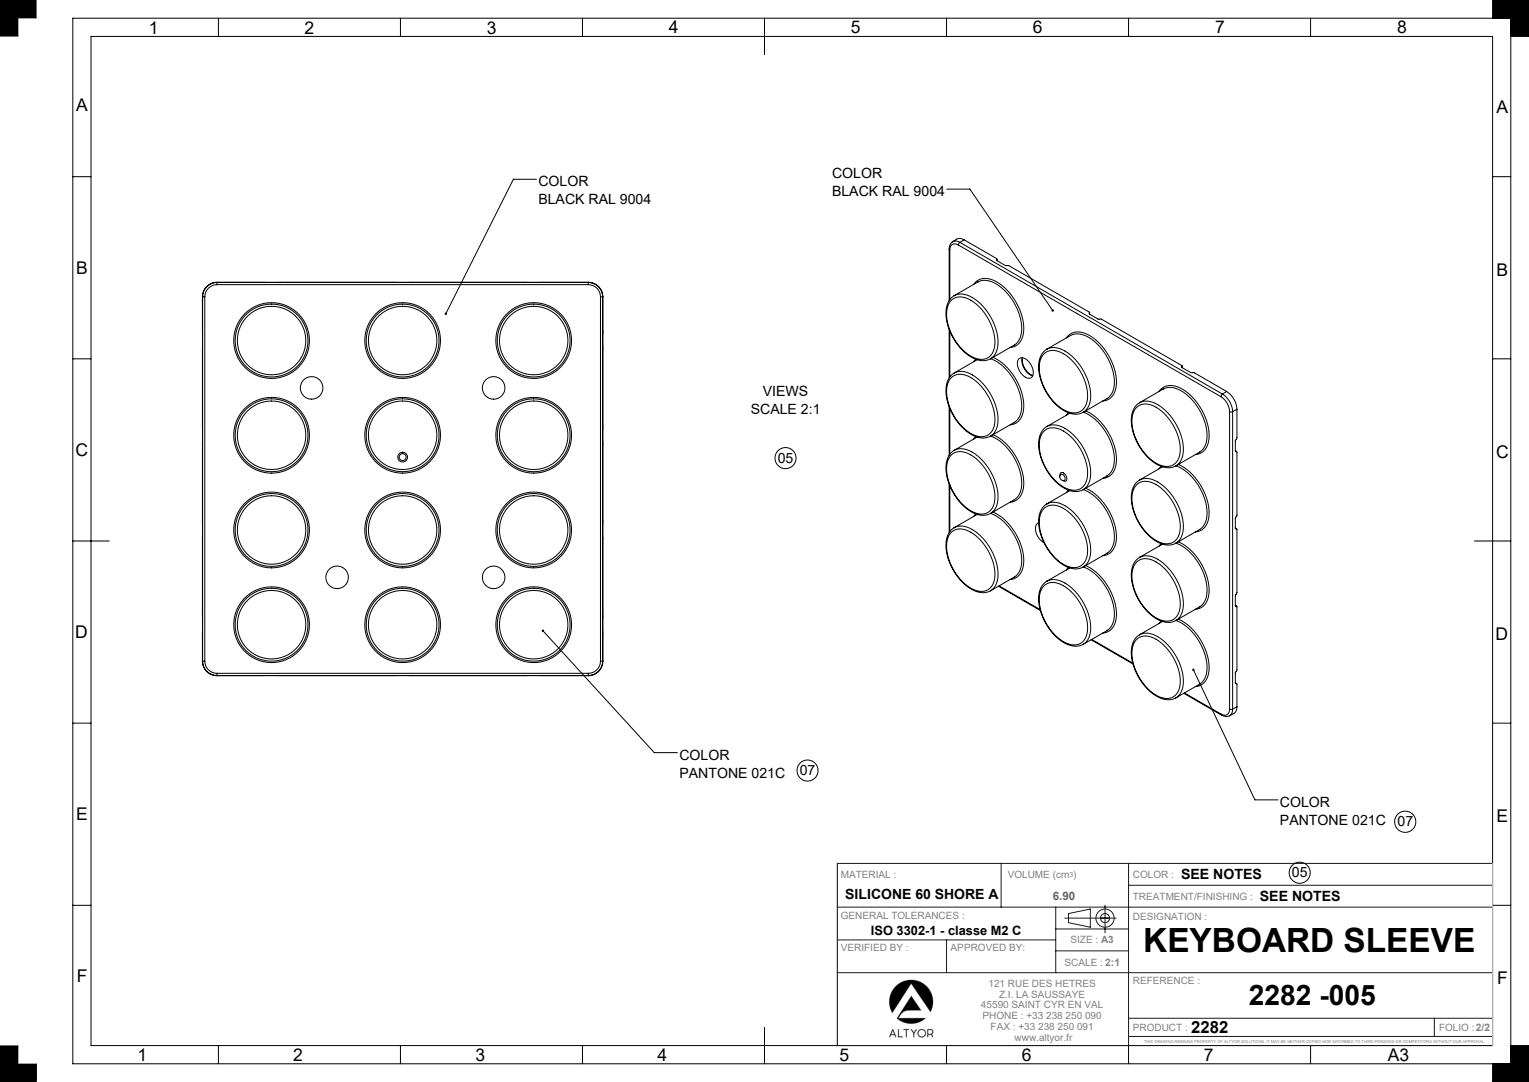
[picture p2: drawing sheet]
<svg xmlns="http://www.w3.org/2000/svg" width="420mm" height="297mm" viewBox="0 0 420 297" stroke-linecap="round" stroke-linejoin="round" font-family="sans-serif">
<g fill="none" stroke="#000" stroke-width=".27">
<path d="M20 5h395v287h-395zM25 10h385v277h-385zM60 5v5M110 5v5M160 5v5M210 5v10M260 5v5M310 5v5M360 5v5M410 5v-5h10v10h-5M20 48.5h5M147.4 49.2h-6.4l-18.5 36.9"/>
<path d="M260.1 51.9h6.3l22.8 33.3M410 48.5h5M59.6 78.1a3.3 3.3 0 0 0-3.3 3.4M59.6 77.5a3.9 3.9 0 0 0-3.9 4M59.6 77.5v.6M59.6 77.5h13.4M59.6 77.5a4 4 0 0 0-4 4M59.6 78.1h102M59.6 77.5h102M59.6 77.5h.1M76.2 77.5h32.8M112.2 77.5h32.8"/>
<path d="M161.6 78.1a3.3 3.3 0 0 1 3.3 3.4M161.6 77.5v.6M161.6 77.5a3.9 3.9 0 0 1 3.9 4M161.6 77.5h-13.4M161.6 77.5a4 4 0 0 1 4 4M161.6 77.5h.1M260.7 68.4l.2 .2M260.7 68.4v14.1M260.9 68.6v13.6M261.7 66.4l-.7 .6-.3 1.4M263.3 67.3a1.44 1.44 0 0 0-1.7-.2 1.44 1.44 0 0 0-.7 1.5M263.3 67.3l72.1 41.6"/>
<path d="M263.7 66.5l-.4 .8M263.7 66.5l72.1 41.7M264.8 65.8l8.9 5.2 .1 .3M264.8 65.8a2.37 2.37 0 0 0-3.1 .6l1-.2 1 .3M264.8 65.8l-1.1 .7M267.4 78.1a4.2 4.2 0 0 1 5.7-1.1 15.7 15.7 0 0 1 8 14.4 4.2 4.2 0 0 1-3.7 4M273.8 71.3l.1 .2M273.8 71.3v.2M273.8 71.1v.4M273.9 71.5l2.3 1.4h.9l22.1 12.8 .1 .5 2.4 1.4h.9l22 12.8 .1 .2M20 98.5h5M55.6 91.1v.8"/>
<path d="M55.6 81.5l.1 100M55.6 81.5h.1M55.6 95.1v.8M55.7 81.5h.6M56.3 81.5v100M164.9 81.5h.6M164.9 81.5v100M165.5 81.5h.1M165.6 95.1v.8M165.6 91.1v.8M165.6 81.5l-.1 100M260.7 90.4v13.3"/>
<path d="M260.9 90.9v12.6M261.2 82.5a4.2 4.2 0 0 1 5.5-.1 14.1 14.1 0 0 1 6.4 13.2 3.7 3.7 0 0 1-5.4 2.7 14 14 0 0 1-7.6-13.4l.4-1.3zM262.2 81.1l6.4-3.7a5 5 0 0 1 5.4 .7 15.3 15.3 0 0 1 6.6 13.1 4.4 4.4 0 0 1-2 3.5l-6.5 3.8M262.2 81.1a5.9 5.9 0 0 1 6.3 1.6 15.2 15.2 0 0 1 5.5 12.6l-.7 2-1.2 1.2M262.2 81.1a5.6 5.6 0 0 0-2.3 5.9 14.9 14.9 0 0 0 8 11.6l2.1 .4 1.2-.2 .9-.3M268 98.6l-.6 .7M268.4 98.7l-6.3 3.7a5.3 5.3 0 0 1 5.7 1 15.2 15.2 0 0 1 6.2 13.1l-.7 2-1.2 1.2M272.1 98.5a14.6 14.6 0 0 1 8.4 14.7l-.5 1.3-1.2 1.3-6.7 3.9M272.8 98.1a15.5 15.5 0 0 1 8.3 14.5 4.2 4.2 0 0 1-3.7 4M280 98.4a2.41 2.41 0 0 1 3 1.4 3.3 3.3 0 0 1 .4 3.7 2.12 2.12 0 0 1-2.9-1 3.3 3.3 0 0 1-.5-4.1zM280.8 98.2a4.4 4.4 0 0 0 2.9 4.9M280.9 98.2a4.7 4.7 0 0 0 2.8 4.9"/>
<path d="M286.7 97.2a4.2 4.2 0 0 1 5.4-.1 14.1 14.1 0 0 1 6.5 13.2 3.7 3.7 0 0 1-5.4 2.7 14 14 0 0 1-7.6-13.4l.4-1.4zM287.6 95.8l6.4-3.7a5 5 0 0 1 5.4 .7 15.3 15.3 0 0 1 6.7 13.1 4.4 4.4 0 0 1-2.1 3.5l-6.5 3.8M287.6 95.8a5.9 5.9 0 0 1 6.4 1.6 15.2 15.2 0 0 1 5.5 12.6l-.7 2-1.2 1.2M287.6 95.8a5.6 5.6 0 0 0-2.3 5.9 14.9 14.9 0 0 0 8.1 11.6l2 .4 1.3-.2 .9-.3M292.9 92.8a4.2 4.2 0 0 1 5.7-1.1 15.7 15.7 0 0 1 8 14.4 4.2 4.2 0 0 1-3.7 4M299.3 85.8v.4M410 98.5h5M55.6 117.1v.8M165.6 117.1v.8M260.7 111.7v13.3M260.9 112.1v12.6M261.2 103.8a4.2 4.2 0 0 1 5.5-.2 14.1 14.1 0 0 1 6.4 13.3 3.7 3.7 0 0 1-5.4 2.6 14 14 0 0 1-7.6-13.4l.4-1.3z"/>
<path d="M262.2 102.4a5.6 5.6 0 0 0-2.3 5.9 14.9 14.9 0 0 0 8 11.5l2.1 .4 1.2-.1 .9-.4M268 119.8l-.6 .7M268.4 120l-6.2 3.6M272.1 119.7a14.6 14.6 0 0 1 8.4 14.7l-.5 1.3-1.2 1.4-6.7 3.8M272.8 119.3a15.5 15.5 0 0 1 8.3 14.6 4.2 4.2 0 0 1-3.7 4M286.7 118.4a4.2 4.2 0 0 1 5.4-.1 14.1 14.1 0 0 1 6.5 13.2 3.7 3.7 0 0 1-5.4 2.7 14 14 0 0 1-7.6-13.4l.4-1.3zM287.6 117.1a5.6 5.6 0 0 0-2.3 5.9 14.9 14.9 0 0 0 8.1 11.5l2 .4 1.3-.1 .9-.4M293.5 113.3l-.6 .7M293.9 113.4l-6.4 3.7a5.3 5.3 0 0 1 5.8 1 15.2 15.2 0 0 1 6.2 13.1l-.7 2-1.2 1.2M297.6 113.2a14.6 14.6 0 0 1 8.3 14.6l-.8 1.9-.9 .8-6.7 3.9M298.2 112.8a15.5 15.5 0 0 1 8.4 14.5 4.2 4.2 0 0 1-3.7 4M312.1 111.9a4.2 4.2 0 0 1 5.5-.1 14.1 14.1 0 0 1 6.4 13.2 3.7 3.7 0 0 1-5.4 2.7 14 14 0 0 1-7.6-13.4l.4-1.4z"/>
<path d="M313.1 110.5l6.4-3.7a5 5 0 0 1 5.4 .7 15.3 15.3 0 0 1 6.6 13.1 4.4 4.4 0 0 1-2 3.5l-6.5 3.8M313.1 110.5a5.9 5.9 0 0 1 6.3 1.6 15.2 15.2 0 0 1 5.6 12.6l-.8 2-1.2 1.2M313.1 110.5a5.6 5.6 0 0 0-2.3 5.9 14.9 14.9 0 0 0 8 11.6l2.1 .4 1.3-.2 .8-.3M318.4 107.5a4.2 4.2 0 0 1 5.6-1.1 15.7 15.7 0 0 1 8.1 14.4 4.2 4.2 0 0 1-3.7 4M324.7 100.6l.1 .3M324.7 100.6v.3M324.8 100.5v.4M324.8 100.9l2.3 1.4h.9l8.9 5.2M335.4 108.9a5.2 5.2 0 0 1 2.4 4.1M335.8 108.2l-.4 .7M335.8 108.2a6.2 6.2 0 0 1 2.8 4.8M336.9 107.5a6.2 6.2 0 0 1 2.9 4.9"/>
<path d="M336.9 107.5l-1.1 .7M337.8 113h.8M337.8 113v81.6M338.6 113v81.7M339.8 112.4v7.8l-.5 .8v2.7M339.8 112.4l-1.2 .6M55.6 121.1v.8M165.6 121.1v.8M260.7 132.9v13.3M260.9 133.3v12.6M261.2 125a4.2 4.2 0 0 1 5.5-.1 14.1 14.1 0 0 1 6.4 13.2 3.7 3.7 0 0 1-5.4 2.6 14 14 0 0 1-7.6-13.4l.4-1.3zM262.2 123.6a5.9 5.9 0 0 1 6.3 1.5 15.2 15.2 0 0 1 5.5 12.7l-.7 1.9-1.2 1.2"/>
<path d="M262.2 123.6a5.6 5.6 0 0 0-2.3 5.9 14.9 14.9 0 0 0 8 11.5l2.1 .5 1.2-.2 .9-.4M286.7 139.7a4.2 4.2 0 0 1 5.4-.1 14.1 14.1 0 0 1 6.5 13.2 3.7 3.7 0 0 1-5.4 2.6 14 14 0 0 1-7.6-13.4l.4-1.3zM287.6 138.3a5.9 5.9 0 0 1 6.4 1.5 15.2 15.2 0 0 1 5.5 12.7l-.7 1.9-1.2 1.2M287.6 138.3a5.6 5.6 0 0 0-2.3 5.9 14.9 14.9 0 0 0 8.1 11.5l2 .5 1.3-.2 .9-.4M291.2 130.5a.66 .66 0 0 1 .3-.8 .66 .66 0 0 1 .9 .3 1.3 1.3 0 0 1 .2 2.1l-.6-.2M291.3 130.3a.99 .99 0 0 1 1.1 .4 .99 .99 0 0 1-.1 1.2 1 1 0 0 1-1.1-.5 1 1 0 0 1 .1-1.1zM293.5 134.5l-.6 .7M293.9 134.7l-6.3 3.6M297.6 134.4a14.6 14.6 0 0 1 8.3 14.7l-.5 1.3-1.2 1.4-6.7 3.8M298.2 134a15.5 15.5 0 0 1 8.4 14.5 4.2 4.2 0 0 1-3.7 4M312.1 133.1a4.2 4.2 0 0 1 5.5-.1 14.1 14.1 0 0 1 6.4 13.2 3.7 3.7 0 0 1-5.4 2.7 14 14 0 0 1-7.6-13.4l.4-1.3zM313.1 131.7a5.6 5.6 0 0 0-2.3 6 14.9 14.9 0 0 0 8 11.5l2.1 .4 1.3-.1 .8-.4"/>
<path d="M318.9 128l-.5 .7M319.3 128.1l-6.3 3.7a5.3 5.3 0 0 1 5.7 .9 15.2 15.2 0 0 1 6.3 13.2l-.8 2-1.2 1.2M323 127.9a14.6 14.6 0 0 1 8.4 14.6l-.8 1.9-.9 .8-6.7 3.9M323.7 127.5a15.5 15.5 0 0 1 8.4 14.5 4.2 4.2 0 0 1-3.7 4M339.3 123.7l.5 .4v17.3l-.5 .8v2.8M339.3 123.7l.4 .2M20 148.5h10M55.6 143.1v.8M55.6 147.1v.8M165.6 147.1v.8M165.6 143.1v.8M261.2 146.2a4.2 4.2 0 0 1 5.5-.1 14.1 14.1 0 0 1 6.4 13.2 3.7 3.7 0 0 1-5.4 2.7 14 14 0 0 1-7.6-13.4l.4-1.4z"/>
<path d="M261.4 145.4a4.5 4.5 0 0 1 5.7 0 15.2 15.2 0 0 1 6.9 13.6 4.1 4.1 0 0 1-6.1 3.3 14.6 14.6 0 0 1-8-14l.4-1.4zM268 141.1l-.6 .7M268.4 141.2l-6.2 3.6M272.1 140.9a14.6 14.6 0 0 1 8.4 14.7l-.8 1.9-.9 .8-6.7 3.9M272.8 140.6a15.5 15.5 0 0 1 8.3 14.5 4.2 4.2 0 0 1-3.7 4M285.3 143.5a1.89 1.89 0 0 0-.7 2.7l.8 1.6 1.4 1.1M293.5 155.8l-.6 .7M293.9 155.9l-6.3 3.6M297.6 155.6a14.6 14.6 0 0 1 8.3 14.7l-.8 1.9-.9 .8-6.7 3.9M298.2 155.3a15.5 15.5 0 0 1 8.4 14.5 4.2 4.2 0 0 1-3.7 4M312.1 154.4a4.2 4.2 0 0 1 5.5-.2 14.1 14.1 0 0 1 6.4 13.3 3.7 3.7 0 0 1-5.4 2.6 14 14 0 0 1-7.6-13.4l.4-1.3zM313.1 153a5.9 5.9 0 0 1 6.3 1.5 15.2 15.2 0 0 1 5.6 12.7l-.8 1.9-1.2 1.2"/>
<path d="M313.1 153a5.6 5.6 0 0 0-2.3 5.9 14.9 14.9 0 0 0 8 11.5l2.1 .5 1.3-.2 .8-.4M318.9 149.2l-.5 .7M319.3 149.4l-6.2 3.6M323 149.1a14.6 14.6 0 0 1 8.4 14.7l-.5 1.3-1.2 1.4-6.7 3.8M323.7 148.7a15.5 15.5 0 0 1 8.4 14.5 4.2 4.2 0 0 1-3.7 4M339.3 145l.3 .1M339.3 145l.4 .2M339.6 145.1l.2 .2v17.4l-.5 .8v2.7M405 148.5h10M55.6 169.1v.8M55.6 173.1v.8M149.1 173.1l30.6 33.5h6.4"/>
<path d="M165.6 173.1v.8M165.6 169.1v.8M274.3 160.9l11.5 6.7M274.4 160.8l11.3 6.5M286.7 160.9a4.2 4.2 0 0 1 5.4-.1 14.1 14.1 0 0 1 6.5 13.2 3.7 3.7 0 0 1-5.4 2.6 14 14 0 0 1-7.6-13.3l.4-1.4zM286.8 160.1a4.5 4.5 0 0 1 5.7-.1 15.2 15.2 0 0 1 7 13.7 4.1 4.1 0 0 1-6.1 3.2 14.6 14.6 0 0 1-8-13.9l.4-1.4zM299.7 175.6l11.5 6.7M299.9 175.5l11.3 6.5M312.1 175.6a4.2 4.2 0 0 1 5.5-.1 14.1 14.1 0 0 1 6.4 13.2 3.7 3.7 0 0 1-5.4 2.6 14 14 0 0 1-7.6-13.3l.4-1.4zM312.3 174.8a4.5 4.5 0 0 1 5.7-.1 15.2 15.2 0 0 1 7 13.7 4.1 4.1 0 0 1-6.2 3.2 14.6 14.6 0 0 1-7.9-13.9l.3-1.4zM318.9 170.5l-.5 .7M319.3 170.6l-6.2 3.6"/>
<path d="M323 170.3a14.6 14.6 0 0 1 8.4 14.7l-.5 1.3-1.2 1.4-6.7 3.9M323.7 170a15.5 15.5 0 0 1 8.4 14.5 4.2 4.2 0 0 1-3.7 4M339.3 166.2l.3 .2M339.3 166.2l.4 .2M339.3 166.3l.3 .1M339.6 166.4l.2 .2v17.3l-.5 .8v2.7M20 198.5h5M55.6 181.5a4 4 0 0 0 4 4M55.6 181.5h.1M55.7 181.5a3.9 3.9 0 0 0 3.9 3.9M55.7 181.5h.6M56.3 181.5a3.3 3.3 0 0 0 3.3 3.3"/>
<path d="M59.6 184.8v.6M59.6 185.5h102M59.6 184.8h102M59.6 185.4h102M59.6 185.4v.1M161.6 184.8v.6M161.6 185.4v.1M164.9 181.5a3.3 3.3 0 0 1-3.3 3.3M164.9 181.5h.6M165.5 181.5a3.9 3.9 0 0 1-3.9 3.9M165.5 181.5h.1M165.6 181.5a4 4 0 0 1-4 4"/>
<path d="M325.2 190.3l10.3 6M325.3 190.2l10.1 5.8M327.8 183.8l16.9 35.8h6.4M335.4 196l.1 .3M335.5 196.3l1.2 .4 1-.2M337.8 194.6a1.44 1.44 0 0 1-.7 1.6 1.44 1.44 0 0 1-1.7-.2M337.8 194.6l.8 .1M338.6 194.7a1.99 1.99 0 0 1-.9 1.8M339.3 187.4l.5 .4v6.2M339.3 187.4l.4 .2M339.8 194a2.37 2.37 0 0 1-2.1 2.5M339.8 194l-1.2 .7"/>
<path d="M410 198.5h5M230 237v50M20 248.5h5M410 248.5h5M10 292v5M60 287v5M110 287v5M160 287v5M210 282v10M260 287v5M310 287v5M360 287v5"/>
<path d="M415 287h5v10h-10v-5"/>
<circle cx="74.6" cy="93.5" r="10.4"/>
<circle cx="74.6" cy="93.5" r="9.4"/>
<circle cx="74.6" cy="93.5" r="10"/>
<circle cx="110.6" cy="93.5" r="10.4"/>
<circle cx="110.6" cy="93.5" r="9.4"/>
<circle cx="110.6" cy="93.5" r="10"/>
<circle cx="146.6" cy="93.5" r="9.4"/>
<circle cx="146.6" cy="93.5" r="10"/>
<circle cx="146.6" cy="93.5" r="10.4"/>
<circle cx="74.6" cy="119.5" r="10.4"/>
<circle cx="74.6" cy="119.5" r="9.4"/>
<circle cx="74.6" cy="119.5" r="10"/>
<circle cx="85.6" cy="106.5" r="3.1"/>
<circle cx="110.6" cy="119.5" r="10.4"/>
<circle cx="110.6" cy="119.5" r="9.4"/>
<circle cx="110.6" cy="119.5" r="10"/>
<circle cx="135.6" cy="106.5" r="3.1"/>
<circle cx="146.6" cy="119.5" r="9.4"/>
<circle cx="146.6" cy="119.5" r="10"/>
<circle cx="146.6" cy="119.5" r="10.4"/>
<circle cx="110.6" cy="125.5" r="1.34"/>
<circle cx="110.6" cy="125.5" r=".96"/>
<circle cx="215.8" cy="125.7" r="2.89"/>
<circle cx="74.6" cy="145.5" r="10.4"/>
<circle cx="74.6" cy="145.5" r="9.4"/>
<circle cx="74.6" cy="145.5" r="10"/>
<circle cx="92.6" cy="158.5" r="3.1"/>
<circle cx="110.6" cy="145.5" r="10.4"/>
<circle cx="110.6" cy="145.5" r="9.4"/>
<circle cx="110.6" cy="145.5" r="10"/>
<circle cx="135.6" cy="158.5" r="3.1"/>
<circle cx="146.6" cy="145.5" r="9.4"/>
<circle cx="146.6" cy="145.5" r="10"/>
<circle cx="146.6" cy="145.5" r="10.4"/>
<circle cx="74.6" cy="171.5" r="10.4"/>
<circle cx="74.6" cy="171.5" r="9.4"/>
<circle cx="74.6" cy="171.5" r="10"/>
<circle cx="110.6" cy="171.5" r="10.4"/>
<circle cx="110.6" cy="171.5" r="9.4"/>
<circle cx="110.6" cy="171.5" r="10"/>
<circle cx="146.6" cy="171.5" r="9.4"/>
<circle cx="146.6" cy="171.5" r="10"/>
<circle cx="146.6" cy="171.5" r="10.4"/>
<circle cx="221.8" cy="211.5" r="2.89"/>
<circle cx="357" cy="239.6" r="2.89"/>
<circle cx="386" cy="225.6" r="2.91"/>
</g>
<g fill="none" stroke="#191924" stroke-width=".27">
<path d="M230 237h180M275 237v12M310 237v50M230 249h180M230 258h60M260 258v9M290 249v18M290 255h20M292.5 252h14.1M293.5 250.8l6-1.3v5l-6-1.2zM303.5 248.5v7.5M310 243h100"/>
<path d="M230 267h180M290 261h20M310 279.5h100M394 279.5v5M230 287h180M310 284.5h100"/>
<circle cx="303.5" cy="252" r="2.5"/>
<circle cx="303.5" cy="252" r="1.25"/>
</g>
<g fill="none" stroke="#c0c0c0" stroke-width=".27">
<path d="M0 0h10v5h-5v5h-5zM410 237v50M245.9 270.9a6 6 0 0 1 7.9-.8 6 6 0 0 1 1.8 7.7l-5.3-7.8-5.2 8a6 6 0 0 1 .8-7.1zM250.3 273.4l2.7 3.9h-3.3a3 3 0 0 0-3 2.2h7.5a6 6 0 0 1-7.8 0zM10 292h-5v-5h-5v10h10M244.3 284.6h.2l.2-.5h1.1l.2 .5h.2M244.3 284.6h.1M244.3 284.6l.9-2.1 .9 2.1M245.2 282.8l.5 1.1h-.9zM246.1 284.6h.1M246.7 282.5l.2 .1v1.9l1 .2-1.2-.1zM248.2 282.5l1.5 .1-.7 .1-.1 2v-2z"/>
<path d="M251.8 282.6l-.8 .9-.6-.9-.1 .1a2.16 2.16 0 0 1 .7 2l.1-1 .7-1M251.8 282.6h.1M251.8 282.6v.1M254.9 282.7h.7a.56 .56 0 0 1 .6 .6 .56 .56 0 0 1-.6 .5h-.7zM256.2 284.7h.1M256.3 284.6h.1M256.3 284.6l-.4-.7a.74 .74 0 0 0 .4-.8 .74 .74 0 0 0-.7-.6l-.8 .1v2.1l.1-.7h.9l.4 .7M256.3 284.6l-.1 .1"/>
<circle cx="253.2" cy="283.6" r="1.12"/>
<circle cx="253.2" cy="283.6" r=".96"/>
</g>
<path d="M0 0h10v5h-5v5h-5zM410 0h10v10h-5v-5h-5zM410 292h5v-5h5v10h-10zM0 287v10h10v-5h-5v-5zM246.1 270.7a6 6 0 0 0-1 7.3l5.2-8 5.3 7.8a6 6 0 0 0-1.8-7.6 6 6 0 0 0-7.7 .5zM250.3 273.4l-3.9 6.1a6 6 0 0 0 7.8 0h-7.5l1-1.4 1-.6 4.3-.2zM245.2 282.5l-.9 2.1 .4-.5h1.1l.3 .6zM245.2 282.8l.5 1.1h-.9zM248.2 282.5l.7 .2 .1 2v-2l.7-.1zM246.7 282.5v2.2h1.2v-.2h-1zM252.1 283.6a1.12 1.12 0 0 0 2.2 0 1.12 1.12 0 0 0-2.2 0zM252.2 283.6a1 1 0 0 1 2 0 1 1 0 0 1-2 0zM250.3 282.6l.6 1 .2 1.1v-1l.7-1.1-.8 .9zM254.8 282.6v2.1l.1-.7h.9l.4 .7-.3-.8 .4-.5-.1-.6-.4-.3zM254.9 282.7l1.1 .1 .2 .4-.2 .4-1.1 .2z" fill-rule="evenodd" fill="#000"/>
<path d="M122.3 85.9l-.2 .3 .2 .2 .2-.3-.2 .3a.33 .33 0 0 0 .5-.3 .33 .33 0 0 0-.5-.2zM148.9 172.9a.33 .33 0 0 0 .1 .5 .33 .33 0 0 0 .5-.3 .33 .33 0 0 0-.5-.3l.1 .3zM288.9 85l.1 .5h.4l-.2-.3 .2 .3v-.5zM327.6 183.6a.33 .33 0 0 0 .1 .5 .33 .33 0 0 0 .4-.3 .33 .33 0 0 0-.4-.3l.1 .3z" fill="#000"/>
<text font-size="9.2" x="314" y="261.4">KEYBOARD SLEEVE</text>
<text font-size="7.8" x="343" y="276">2282 -005</text>
<g font-size="4.8">
<text x="40.9" y="9.2">1</text>
<text x="83.6" y="9.2">2</text>
<text x="133.7" y="9.2">3</text>
<text x="183.7" y="9.2">4</text>
<text x="233.7" y="9.2">5</text>
<text x="283.7" y="9.2">6</text>
<text x="333.8" y="9.1">7</text>
<text x="383.7" y="9.2">8</text>
<text x="20.9" y="30.4">A</text>
<text x="411.1" y="31">A</text>
<text x="20.9" y="75.2">B</text>
<text x="411.1" y="75.8">B</text>
<text x="20.8" y="125.2">C</text>
<text x="410.9" y="125.7">C</text>
<text x="20.6" y="175.2">D</text>
<text x="410.8" y="175.8">D</text>
<text x="20.9" y="225.2">E</text>
<text x="411.1" y="225.7">E</text>
<text x="21.1" y="269.5">F</text>
<text x="411.2" y="270">F</text>
<text x="37.8" y="291.2">1</text>
<text x="80.6" y="291.2">2</text>
<text x="130.6" y="291.3">3</text>
<text x="180.6" y="291.2">4</text>
<text x="230.6" y="291.2">5</text>
<text x="280.6" y="291.2">6</text>
<text x="330.7" y="291.2">7</text>
<text x="381.2" y="291.2">A3</text>
</g>
<text font-size="4.6" x="327.2" y="283.6">2282</text>
<g font-size="3.9">
<text x="147.9" y="51.2">COLOR</text>
<text x="228.6" y="49">COLOR</text>
<text x="228.6" y="53.9">BLACK RAL 9004</text>
<text x="147.9" y="56.1">BLACK RAL 9004</text>
<text x="206.2" y="113.5">SCALE 2:1</text>
<text x="209.6" y="108.6">VIEWS</text>
<text x="213.7" y="127">05</text>
<text x="186.6" y="208.5">COLOR</text>
<text x="186.6" y="213.4">PANTONE 021C</text>
<text x="219.7" y="212.7">07</text>
<text x="351.6" y="221.5">COLOR</text>
<text x="351.6" y="226.4">PANTONE 021C</text>
<text x="383.9" y="226.8">07</text>
<text x="324.4" y="241.3">SEE NOTES</text>
<text x="354.9" y="240.8">05</text>
<text x="346.1" y="247.3">SEE NOTES</text>
</g>
<text font-size="3.8" x="232.2" y="246.8">SILICONE 60 SHORE A</text>
<text font-size="3.5" x="239.2" y="256.8">ISO 3302-1 - classe M2 C</text>
<text font-size="3.2" fill="#646464" x="289.2" y="247.1">6.90</text>
<g font-size="2.7" fill="#808080">
<text x="231" y="241">MATERIAL :</text>
<text x="276.8" y="241.1">VOLUME (cm )</text>
<text x="311.2" y="241.1">COLOR :</text>
<text x="311.2" y="247">TREATMENT/FINISHING :</text>
<text x="231" y="252.2">GENERAL TOLERANCES :</text>
<text x="311.2" y="252.4">DESIGNATION :</text>
<text x="231" y="261.1">VERIFIED BY :</text>
<text x="261.1" y="260.9">APPROVED BY:</text>
<text x="294" y="258.8">SIZE : A3</text>
<text x="292.4" y="265.1">SCALE : 2:1</text>
<text x="271.5" y="270.8">121 RUE DES HETRES</text>
<text x="274.4" y="273.8">Z.I. LA SAUSSAYE</text>
<text x="311.2" y="270.2">REFERENCE :</text>
<text x="269.5" y="276.8">45590 SAINT CYR EN VAL</text>
<text x="269.9" y="279.8">PHONE : +33 238 250 090</text>
<text x="272.1" y="282.8">FAX : +33 238 250 091</text>
<text x="278.7" y="285.8">www.altyor.fr</text>
<text x="311.2" y="283">PRODUCT :</text>
<text x="395.3" y="283">FOLIO :2/2</text>
</g>
<text font-size="1.9" fill="#808080" x="293.7" y="240.6">3</text>
<text font-size="1.1" fill="#808080" x="314.3" y="286.2">THIS DRAWING REMAINS PROPERTY OF ALTYOR SOLUTIONS. IT MAY BE NEITHER COPIED NOR INFORMED TO THIRD PERSONS OR COMPETITORS WITHOUT OUR APPROVAL.</text>
</svg>
